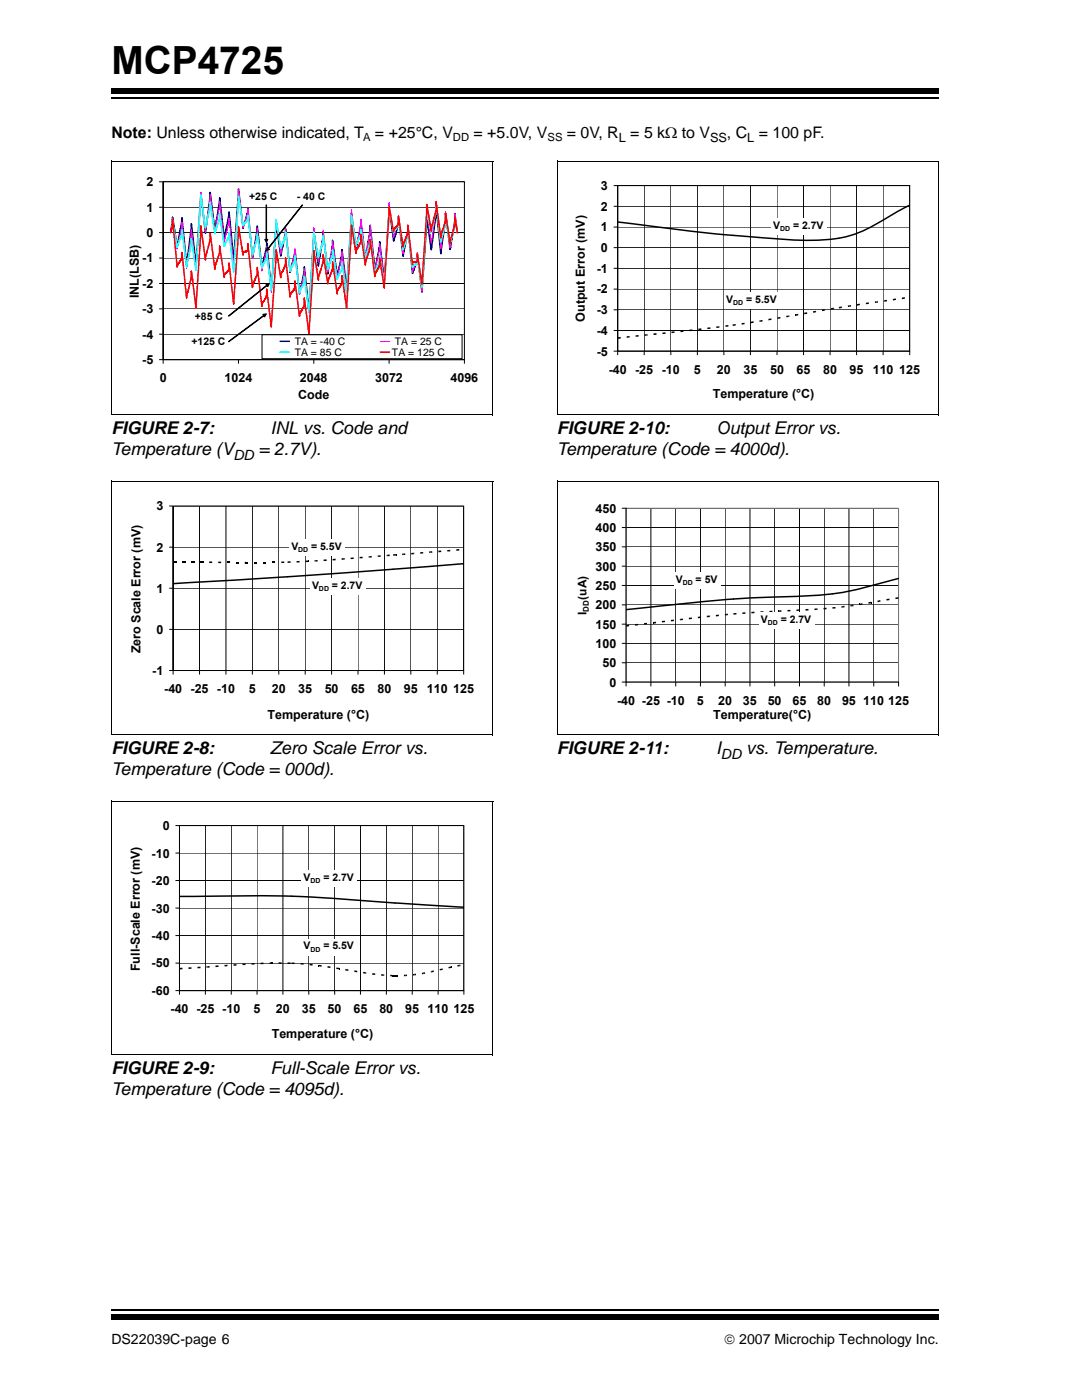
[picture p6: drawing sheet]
<svg xmlns="http://www.w3.org/2000/svg" width="216mm" height="279mm" viewBox="0 0 216 279" stroke-linecap="round" stroke-linejoin="round" font-family="sans-serif">
<path d="M22.2 19.6h165.1" fill="none" stroke="#000" stroke-width=".36"/>
<path d="M22.2 17.7h165.1v1h-165.1z" fill="#000"/>
<path d="M22.2 260.3h165.1v6h-165.1z" fill="#fff"/>
<path d="M22.2 261.4h165.1" fill="none" stroke="#000" stroke-width=".36"/>
<path d="M22.2 262.4h165.1v1h-165.1z" fill="#000"/>
<path d="M24.4 33.8h71.8v47.4h-71.8z" fill="#fff"/>
<path d="M31.7 36.3h61M32.6 36.3h60.1v35.5h-60.1v-35.5v36.3M31.7 56.6h61M31.7 51.5h61M31.7 46.4h61M31.7 41.4h61M31.7 66.7h61M31.7 61.6h61M31.7 71.8h61v.8M47.6 71.8v.8M62.6 71.8v.8M77.6 71.8v.8" fill="none" stroke="#000" stroke-width=".2"/>
<path d="M91.2 46.4l-.4-3.7-.1 1.5-.9 5.6-.9-7.2-.1 2.3-.9 5.7-.9-9.2v1.4l-.9 7-1-6.2-.9 14.7-.9-7.6-.1 1.1-.2 .8-.7 1.9-.9-9.5-.1 1.4-.9 4.7-.9-7.5-.1 1.5-.8 3-1-6.8-.9 14.5-.9-7.6-.2 1.7-.8 3.9-.9-8.8-.2 2-.8 4.5-.9-7.4v1.1l-.9 4.8-1-7.5-.9 14.9-1-7.5-.1 1.5-.8 3.7-.9-7.1v1l-1 5.6-.9-8.2-.1 1.2-.9 5.4-.9-6.8-.9 15.7-1-8.6v.9l-.9 4.5-.9-9-.1 .8-.9 3.9-.9-8.7v.7l-1 4.7-.9-6.7-1 13.3-.9-9.1-.9 4.9-1-8.4-.2 2.2-.7 4.2-.9-9.9-.1 .8-.9 3.1-.9-7.8-1 14-.9-9.4v.7l-1 4.5-.9-8-.9 6.4-.9-7.5-1 8.2-.9-8.1-1 14.2-.9-8-1 8.2-.9-9.4-1 5.6-.9-5.7-.4 3" fill="none" stroke="#000080" stroke-width=".3"/>
<path d="M47.6 37.9v-.2l-1 15.3-.9-9.4v.7l-1 4.2-.9-8.2v1.3l-.9 4.7-.9-7.5-1 7.5-.9-7.9-1 15.5-.9-8-.1 1.2-.9 6.4-.9-9.1v.7l-1 4.6-.9-6.2-.4 2.9M47.6 38l.9 7.4 .9-2.9 .1-.8 .9 9.9 .9-5.2 .1-.8 .9 8.5 .9-4v-.9l.9 9.1 1-14.5 .9 6.9 1-4.3v-.9l.9 8.8 .9-3.7v-.9l1 9.1 .9-4.1v-.9l1 8.6 .9-16.9 .9 6.8 1-5.3v-1l.9 8.3 1-5.2v-1l.9 7.3 .9-4v-1.1l1 7.7 .9-16.2 1 7.5 .9-4.4v-1.2l.9 7.5 .8-4.1 .2-2.1 .9 9 .9-4.3 .1-1.1 .9 7.6 .9-15.8 1 7 .9-3.3v-1.1l.9 7.6 .9-3.9 .1-1.8 .9 9.3 .9-2.6 .1-1.2 .9 7.7 .9-16 1 6.3 .9-6.5v-1.3l.9 9 1-5.9v-1.5l.9 7.2 .9-5 .1-1.7 .4 3.7" fill="none" stroke="#f0f" stroke-width=".2"/>
<path d="M47.6 37.9v.1" fill="none" stroke="#f0f" stroke-width=".3"/>
<path d="M91.2 46.4l-.4-2.7-.1 1.6-.9 3.4-.9-5.4v1.4l-1 3.6-.9-7.5v1.3l-.9 4.3-1-4.5-.9 15.4-.9-5.9-.1 1.2-.5 .4v-.1l-.2 .1-.2 .3-.9-7.5v1.3l-1 2.7-.9-5.9v1.1l-.8 1-.1 .5-1-5.2-.9 15.6-.9-5.8-.1 1.2v-.1l-.9 2.4-.9-7.1v1.1l-1 2.9-.9-5.7v1.1l-.8 1.6-.1 .6-1-6-.9 15.4-1-6v1.2l-.9 2.1-.9-5.9v1.1l-1 2.7-.9-6.6v1.1l-1 3.1-.9-5-.9 16-1-7.1v1.1l-.9 2.1-1-7.3v1l-.9 1.7v.3l-.9-7.7v.9l-.8 1.6-.2 .6-.9-5.7-1 14.1-.9-7.3v1l-.8 1.3-.1 .5-.9-6.7-.1 .9-.9 3.2-.9-7.7-.1 .8-.8 .7-.1 .4-.9-5.8-1 15.1-.9-7.9v.8l-1 1.9-.9-6.4v1.1l-.9 2.8-.9-6.2-.1 .9-.9 4.1-.9-6.5-1 15.1-.9-6.3-.1 1.4-.9 4.2-.9-7.4v.9l-1 2.6-.9-5v.8l-.4 1.2" fill="none" stroke="#0ff" stroke-width=".3"/>
<path d="M91.2 46.4l-.4-3.1-.1 1.8-.9 3v.5l-.9-6.1v1.7l-.9 2.7-.1 .5-.9-7.1v1.6l-.9 3.6v.6l-1-5.3v2.3l-.9 13.6-.9-6-.1 1.5-.3 .1v.1l-.6-.1v.4l-.9-7.7v1.6l-.8 1.8-.2 .9-.9-6.1v1.5l-.3 .6-.5 .3-.1 .7-1-5.1-.9 16.2-.9-5.9-.1 1.5-.9 1.6v.6l-.9-7.4v1.5l-.8 2.6-.2 1-.9-6v1.4l-.9 1.6v.6l-1-5.5-.9 16.4-1-6.4v1.4l-.3 .9-.6 .7v.6l-.9-6.3v1.4l-.9 2-.1 .9-.9-5.8v1.4l-1 3.1v.6l-.9-5.9-.9 16.7-1-7.2v1.4l-.4 1-.5 .7v.5l-1-7v1.4l-.2 .5-.1-.1-.4 .6h-.1l-.1 .7-.9-7.7v1.4l-1 1.9v.6l-.9-5.5-1 15.4-.9-7.5v1.3l-.9 1.5v.5l-.9-7.7-.1 1.3-.9 2.2v.5l-.9-8.7-.1 1.3-.1 .1-.1-.1v.2l-.1-.1v.1h-.3l-.1 .1v-.1l-.2 .1v.6l-.9-5.7-1 15.5-.9-8.2v1.3l-.2 .4-.7 .6-.1 .5-.9-6.2v1.3l-.8 2.3-.1 1-.9-7.1-.1 1.3-.9 3.4v.6l-.9-6.8-1 16.3-.9-7.3-.1 1.4-.7 2.8-.2 1.2-.9-9.1v1.1l-.8 1.2-.2 .6-.9-9.4v1.2l-.4 1.3" fill="none" stroke="#f00" stroke-width=".3"/>
<path d="M52.3 66.8h39.9v4.8h-39.9z" fill="#fff"/>
<path d="M52.3 66.8h39.9v4.8h-39.9z" fill="none" stroke="#000" stroke-width=".2"/>
<path d="M55.9 68.1h1.8" fill="none" stroke="#000080" stroke-width=".3"/>
<path d="M75.9 68.2h1.8" fill="none" stroke="#f0f" stroke-width=".2"/>
<path d="M55.9 70.3h1.8" fill="none" stroke="#0ff" stroke-width=".3"/>
<path d="M75.9 70.3h1.8" fill="none" stroke="#f00" stroke-width=".3"/>
<path d="M49.3 37.9h6.6v2.9h-6.6z" fill="#fff"/>
<g fill="#000" stroke="#000" stroke-width=".2">
<path d="M53.1 40.9h.1v7h-.1zM52.8 47.8h.6l-.3 .6z"/>
<path d="M60.3 40.9h.1l-6.9 8.8-.1-.1zM53.3 49.4l.5 .4-.7 .3z"/>
<path d="M45.6 68.1l7.1-5.2v.1l-7 5.2zM52.5 62.7l.6-.1-.3 .6z"/>
<path d="M45.6 63l7.7-6.1h.1l-7.7 6.2zM53.1 56.7l.6-.1-.3 .6z"/>
</g>
<path d="M22.3 32.2h76.1M22.3 32.1v50.7M98.3 32.2v50.7M22.2 82.8h76.1" fill="none" stroke="#000" stroke-width=".2"/>
<path d="M24.4 97.7h71.8v47.3h-71.8z" fill="#fff"/>
<g fill="none" stroke="#000" stroke-width=".2">
<path d="M33.8 117.4h58.7M33.8 109.2h58.7M33.8 101h58.7v33.6M34.5 101h58v32.8h-58v-32.8v33.6M39.8 101v33.6M45.1 101v33.6M50.4 101v33.6M55.6 101v33.6M60.9 101v33.6M66.2 101v33.6M71.4 101v33.6M76.7 101v33.6"/>
<path d="M82 101v33.6M87.2 101v33.6M33.8 125.6h58.7M33.8 133.8h58.7"/>
</g>
<path d="M92.5 112.5l-31 2.3-27 1.7" fill="none" stroke="#000" stroke-width=".3"/>
<g fill="#000">
<path d="M34.5 112h.7v.3h-.7zM36.3 112h.7v.3h-.7zM38.1 112h.7v.3h-.7zM39.9 112h.7v.3h-.7zM45.3 112.1h.6v.3h-.6zM47.1 112.1h.6v.3h-.6zM48.9 112.1v.3zM48.9 112.1h.6v.3h-.6zM50.7 112.1h.6v.3h-.6zM52.5 112.1h.6v.3h-.6zM54.3 112.1h.6v.3h-.6zM61.6 111.9v.3z"/>
<path d="M79 110.6l.1 .3z"/>
</g>
<g fill="#000">
<path d="M41.7 112.1h.6v.3h-.6zM43.5 112.1h.6v.3h-.6zM56.1 112.1h.6v.3h-.6zM57.4 112h.6v.3h-.6zM59.2 112h.6v.2l-.6 .1zM61 111.9h.5l.1 .3h-.6zM62.8 111.8h.1v.3h-.1zM62.9 111.8h.5v.3h-.5zM64.6 111.7l.6-.1v.4h-.6zM66.4 111.5h.6v.3h-.6zM68.2 111.4h.3v.3h-.3zM68.5 111.4h.3v.3h-.3z"/>
<path d="M70 111.3h.5l.1 .2-.6 .1zM71.8 111.1h.5l.1 .3h-.6zM73.6 111h.1v.3h-.1zM73.7 111h.4l.1 .3h-.5zM75.4 110.8h.2v.3h-.2zM75.6 110.8h.3l.1 .3h-.4zM77.2 110.7h.1v.3h-.1zM77.3 110.7h.4l.1 .3h-.5zM78.4 110.6h.6v.3h-.5zM80.2 110.5h.3l.1 .3h-.3zM80.5 110.5l.4-.1v.3l-.3 .1zM82 110.4l.5-.1v.3l-.4 .1z"/>
<path d="M82.5 110.3h.1l.1 .3h-.2zM83.8 110.2h.4l.1 .3h-.4zM84.2 110.2h.2l.1 .2-.3 .1zM85.6 110h.3v.3l-.2 .1zM85.9 110h.3l.1 .3h-.4zM87.4 109.9h.1l.1 .3zM87.5 109.9h.5l.1 .3h-.5zM89.2 109.8l.6-.1 .1 .3-.6 .1zM91 109.6h.6l.1 .3h-.6z"/>
</g>
<g fill="#fff">
<path d="M57.7 107.6h11.1v3.2h-11.1z"/>
<path d="M61.9 115.5h11v3.2h-11z"/>
</g>
<path d="M22.3 96h76.1M22.3 95.9v50.8M98.3 96v50.7M22.2 146.7h76.1" fill="none" stroke="#000" stroke-width=".2"/>
<path d="M24.4 161.5h71.8v47.4h-71.8z" fill="#fff"/>
<g fill="none" stroke="#000" stroke-width=".2">
<path d="M35 175.7h57.6M35 170.2h57.6M35 164.8h57.6v33.7M35.8 164.8h56.8v32.9h-56.8v-32.9v33.7M41 164.8v33.7M46.1 164.8v33.7M51.3 164.8v33.7M56.5 164.8v33.7M61.6 164.8v33.7M66.8 164.8v33.7M71.9 164.8v33.7M77.1 164.8v33.7"/>
<path d="M82.3 164.8v33.7M87.4 164.8v33.7M35 186.7h57.6M35 181.2h57.6M92.6 192.2h-57.6M92.6 197.7h-57.6"/>
</g>
<path d="M35.8 178.9h2.8a296 296 0 0 1 40.2 1.3l13.8 .9" fill="none" stroke="#000" stroke-width=".3"/>
<g fill="#000">
<path d="M35.8 193.2l.6-.1v.3l-.6 .1zM37.6 193.1l.6-.1v.3l-.6 .1zM39.4 193l.6-.1v.3l-.6 .1zM41.2 192.8h.2v.3h-.2zM41.4 192.8h.4v.3h-.3zM43 192.7h.6v.3h-.6zM44.8 192.6l.6-.1v.3l-.6 .1zM46.6 192.4h.5v.3h-.5zM47.1 192.4l.1 .3zM48.4 192.3h.1v.3zM48.5 192.3h.5v.3h-.5zM50.2 192.2h.6v.3h-.6z"/>
<path d="M52 192.1h.6v.3h-.6zM53.8 192.1h.3v.3h-.3zM55.6 192l.6 .1v.3l-.6-.1zM57.4 192.1h.6v.3h-.6zM58.2 192.1h.6v.3h-.6zM60 192.2h.2v.3h-.2zM60.2 192.2h.4v.3h-.4zM61.8 192.3l.5 .1-.1 .3-.4-.1zM62.3 192.4h.1v.3h-.2zM63.6 192.6h.6v.3l-.6-.1zM65.4 192.8l.6 .1-.1 .3-.6-.1zM67.1 193.1l.6 .1v.3l-.6-.1z"/>
<path d="M68.9 193.4h.2l-.1 .3h-.1zM69.1 193.4l.4 .1v.3l-.5-.1zM70.7 193.7l.6 .1v.3l-.6-.1zM72.5 194h.5l-.1 .3-.4-.1zM73 194h.1l-.1 .4-.1-.1zM74.3 194.2l.6 .1-.1 .3-.5-.1zM76.1 194.4l.5 .1v.3l-.5-.1zM76.6 194.5v.3zM77.9 194.5l.4 .1v.3l-.4-.1zM80.6 194.5h.3v.3h-.3zM80.9 194.5h.3v.3h-.3zM82.4 194.4h.3v.2l-.3 .1z"/>
<path d="M82.7 194.4l.3-.1v.3h-.3zM84.2 194.1h.3v.3h-.3zM84.4 194.1l.4-.1v.3l-.3 .1zM86 193.8h.1v.3h-.1zM86.1 193.8l.4-.1 .1 .3-.5 .1zM87.7 193.4l.6-.1 .1 .2-.6 .2zM89.5 193l.5-.2 .1 .3-.5 .2zM91.2 192.6l.5-.1v.3l-.4 .1zM91.7 192.5h.1l.1 .3h-.2z"/>
</g>
<path d="M54.1 192.1h.3v.3h-.3zM63.6 192.6v.2zM67.7 193.2v.3zM78.3 194.6h.2v.3h-.2zM78.8 194.6h.6v.3h-.6zM90.1 192.8v.4z" fill="#000"/>
<g fill="#fff">
<path d="M60.2 173.7h11v3.2h-11z"/>
<path d="M60.2 187.4h11v3.2h-11z"/>
</g>
<path d="M22.3 159.9h76.1M22.3 159.8v50.7M98.3 159.9v50.7M22.2 210.5h76.1" fill="none" stroke="#000" stroke-width=".2"/>
<path d="M113.3 33.8h71.8v47.4h-71.8z" fill="#fff"/>
<g fill="none" stroke="#000" stroke-width=".2">
<path d="M122.4 37h59.1v33.9M123.3 37h58.2v33.1h-58.2v-33.1v33.9M128.5 37v33.9M133.9 37v33.9M139.1 37v33.9M144.4 37v33.9M149.7 37v33.9M155 37v33.9M160.3 37v33.9M165.6 37v33.9M170.9 37v33.9M176.2 37v33.9"/>
<path d="M122.4 57.7h59.1M122.4 53.6h59.1M122.4 49.4h59.1M122.4 45.3h59.1M122.4 41.2h59.1M122.4 66h59.1M122.4 61.8h59.1M181.5 70.1h-59.1"/>
</g>
<path d="M181.5 41l-3 1.5a31.8 31.8 0 0 1-11.1 5 68.6 68.6 0 0 1-17.1-.2 413.2 413.2 0 0 1-27-3" fill="none" stroke="#000" stroke-width=".3"/>
<g fill="#000">
<path d="M176.4 59.9h.1l.1 .3h-.2zM176.5 59.9l.5-.1v.3l-.4 .1zM178.1 59.7l.7-.1v.3l-.6 .1zM179.9 59.4l.7-.1v.3l-.6 .1zM123.2 67.3l.6-.1 .1 .4h-.6zM125 67.1h.6v.3h-.5zM126.8 66.9h.6v.3h-.5zM128.6 66.7h.4v.3h-.4zM129 66.7h.2v.3h-.2zM130.4 66.5h.6v.3l-.6 .1zM132.2 66.4l.6-.1v.3l-.6 .1zM134 66.2l.6-.1v.3l-.6 .1z"/>
<path d="M135.8 66l.6-.1v.3l-.6 .1zM137.6 65.8h.1l.1 .3h-.2zM137.7 65.8l.4-.1 .1 .3-.4 .1zM139.3 65.6l.6-.1 .1 .3-.6 .1zM141.1 65.4l.6-.1 .1 .3-.6 .1zM142.9 65.2l.5-.1v.3l-.4 .1zM143.4 65.1h.1l.1 .3zM144.7 64.9l.1 .3zM144.8 64.9h.5l.1 .3h-.6zM146.2 64.7h.6v.3h-.6zM148 64.5l.5-.1 .1 .3-.6 .1zM149.7 64.2l.6-.1 .1 .3-.6 .1z"/>
<path d="M151.5 63.9h.3v.3h-.2zM151.8 63.9l.3-.1 .1 .4h-.4zM153.3 63.6l.6-.1v.3l-.5 .1zM155.1 63.4l.6-.2v.3l-.5 .1zM156.9 63h.4l.1 .3h-.5zM157.3 63l.2-.1v.3l-.1 .1zM158.7 62.7l.6-.1v.3l-.6 .1zM160.4 62.4l.6-.1 .1 .3-.6 .1zM162.2 62.1h.4l.1 .3h-.4zM162.6 62.1l.2-.1 .1 .3-.2 .1zM164 61.8l.5-.1v.3l-.5 .1zM164.5 61.7h.1l.1 .3h-.2z"/>
<path d="M165.8 61.5l.4-.1 .1 .3-.5 .1zM166.2 61.4h.2l.1 .3h-.2zM167.4 61.3l.5-.1 .1 .3-.6 .1zM167.9 61.2l.1 .2zM169.2 61l.3-.1v.3l-.3 .1zM169.5 60.9h.3v.3h-.3zM171 60.7l.4-.1v.3l-.4 .1zM171.4 60.6h.2v.3h-.1zM172.8 60.4h.4v.3h-.4zM173.2 60.4l.2-.1v.3l-.2 .1zM174.6 60.2l.3-.1v.3l-.3 .1zM174.9 60.1h.3v.3h-.3z"/>
</g>
<path d="M158.7 62.7v.3z" fill="#000"/>
<g fill="#fff">
<path d="M153.9 43.6h11v3.2h-11z"/>
<path d="M144.5 58.4h11.1v3.2h-11.1z"/>
</g>
<path d="M111.2 32.2h76.1M111.2 32.1v50.7M187.2 32.2v50.7M111.1 82.8h76.1" fill="none" stroke="#000" stroke-width=".2"/>
<path d="M113.3 97.7h71.8v47.3h-71.8z" fill="#fff"/>
<g fill="none" stroke="#000" stroke-width=".2">
<path d="M124.1 116.8h55.2M124.1 113h55.2M124.1 109.1h55.2M124.1 105.3h55.2M124.1 101.4h55.2v35.5M124.9 101.4v35.5M129.9 101.4v35.5M134.8 101.4v35.5M139.8 101.4v35.5M144.7 101.4v35.5M149.6 101.4v35.5M154.6 101.4v35.5"/>
<path d="M159.5 101.4v35.5M164.5 101.4v35.5M169.4 101.4v35.5M174.3 101.4v35.5M124.1 132.3h55.2M124.1 128.4h55.2M124.1 124.6h55.2M124.1 120.7h55.2M179.3 136.1h-55.2"/>
</g>
<path d="M124.9 101.4h54.4v34.7h-54.4z" fill="none" stroke="#808080" stroke-width=".2"/>
<g fill="#000">
<path d="M175.1 119.9l.5-.1 .1 .3-.6 .1zM176.8 119.6l.2 .2zM176.9 119.5h.6v.3h-.5zM178.6 119.3l.7-.1v.3l-.6 .1zM124.9 124.8l.6-.1v.3l-.6 .1zM126.7 124.6l.6-.1v.3l-.6 .1zM128.5 124.4l.6-.1v.3l-.6 .1zM130.3 124.1h.6v.3h-.6zM132.1 123.9h.6v.3h-.6zM133.9 123.7h.6v.3h-.6zM135.6 123.5l.2 .3zM135.7 123.5l.5-.1 .1 .3-.5 .1z"/>
<path d="M137.4 123.3l.6-.1 .1 .3-.6 .1zM139.2 123.1l.6-.1v.3l-.5 .1zM141 122.9l.1 .3zM141.1 122.9l.5-.1v.3l-.5 .1zM142.8 122.7h.6v.3h-.5zM144.6 122.5h.4l.1 .3h-.4zM145 122.5h.2v.3h-.1zM146.3 122.4l.6-.1 .1 .3-.6 .1zM148.1 122.2h.6v.3h-.6zM149.9 122.1h.3l.1 .3h-.4zM150.2 122.1h.3v.3h-.3zM151.7 122h.6v.3h-.6z"/>
<path d="M153.5 121.9h.6v.3h-.6zM155.4 121.8h.5v.3h-.4zM157.1 121.7h.6v.3h-.6zM158.9 121.6h.3l.1 .3h-.4zM159.2 121.6h.3v.3h-.2zM160.7 121.6l.6-.1v.3l-.6 .1zM162.5 121.5l.3-.1v.4h-.3zM162.8 121.4h.3v.3l-.2 .1zM164.3 121.3h.2v.3h-.2zM164.5 121.3h.4v.3h-.4zM166.1 121.2l.5-.1v.3l-.5 .1zM166.6 121.1l.1 .3h-.1z"/>
<path d="M167.9 121h.2v.3h-.2zM168 121l.5-.1v.3l-.4 .1zM169.7 120.8l.1-.1 .1 .3-.2 .1zM169.8 120.7h.5v.3h-.4zM171.5 120.5l.6-.1v.3l-.5 .1zM173.3 120.2l.5-.1 .1 .3-.6 .1z"/>
</g>
<path d="M130.3 124.1v.3zM155.3 121.8h.2v.3h-.2zM171.5 120.5v.3zM173.9 120.1v.3z" fill="#000"/>
<path d="M179.3 115.4l-1.9 .5a62.2 62.2 0 0 1-20.1 3.2 333.4 333.4 0 0 0-32.4 2.6" fill="none" stroke="#000" stroke-width=".3"/>
<g fill="#fff">
<path d="M151.4 122.2h11.1v3.3h-11.1z"/>
<path d="M134.5 114.3h9.3v3.2h-9.3z"/>
</g>
<path d="M111.2 96h76.1M111.2 95.9v50.8M187.2 96v50.7M111.1 146.7h76.1" fill="none" stroke="#000" stroke-width=".2"/>
<text font-size="7.7" x="22.2" y="14.7">MCP4725</text>
<g font-size="3.5">
<text x="22.2" y="86.7">FIGURE 2-7:</text>
<text x="54" y="86.7">INL vs. Code and</text>
<text x="111.1" y="86.7">FIGURE 2-10:</text>
<text x="142.9" y="86.7">Output Error vs.</text>
<text x="22.2" y="90.9">Temperature (V</text>
<text x="51.6" y="90.9">= 2.7V).</text>
<text x="111.1" y="90.9">Temperature (Code = 4000d).</text>
<text x="22.2" y="150.5">FIGURE 2-8:</text>
<text x="22.2" y="154.7">Temperature (Code = 000d).</text>
<text x="54" y="150.5">Zero Scale Error vs.</text>
<text x="111.1" y="150.5">FIGURE 2-11:</text>
<text x="142.9" y="150.5">I</text>
<text x="148.9" y="150.5">vs. Temperature.</text>
<text x="22.2" y="214.4">FIGURE 2-9:</text>
<text x="54" y="214.4">Full-Scale Error vs.</text>
<text x="22.2" y="218.6">Temperature (Code = 4095d).</text>
</g>
<g font-size="3.2">
<text x="22.2" y="27.5">Note: Unless otherwise indicated, T = +25°C, V</text>
<text x="94.5" y="27.5">= +5.0V, V</text>
<text x="113.1" y="27.5">= 0V, R</text>
<text x="125.8" y="27.5">= 5 kΩ to V</text>
<text x="145.1" y="27.5">, C</text>
<text x="151.4" y="27.5">= 100 pF.</text>
</g>
<g font-size="2.8">
<text x="46.6" y="91.8">DD</text>
<text x="143.8" y="151.4">DD</text>
<text x="22.2" y="268.1">DS22039C-page 6</text>
<text x="144.5" y="268.1">© 2007 Microchip Technology Inc.</text>
</g>
<g font-size="2.5">
<text x="123.5" y="28.3">L</text>
<text x="141.7" y="28.3">SS</text>
<text x="149.1" y="28.3">L</text>
<text x="29.2" y="37.2">2</text>
<text x="119.9" y="37.9">3</text>
<text x="29.2" y="47.3">0</text>
<text x="29.2" y="42.2">1</text>
<text x="119.9" y="46.2">1</text>
<text x="119.9" y="42.1">2</text>
<text x="28.4" y="52.4">-1</text>
<text x="119.9" y="50.3">0</text>
<text x="27.7" y="59.5" transform="rotate(-90 27.7 59.5)">INL(LSB)</text>
<text x="28.4" y="57.4">-2</text>
<text x="119.1" y="58.6">-2</text>
<text x="119.1" y="54.4">-1</text>
<text x="28.4" y="62.5">-3</text>
<text x="116.7" y="64.2" transform="rotate(-90 116.7 64.2)">Output Error (mV)</text>
<text x="119.1" y="62.7">-3</text>
<text x="28.4" y="67.6">-4</text>
<text x="119.1" y="71">-5</text>
<text x="119.1" y="66.8">-4</text>
<text x="28.4" y="72.7">-5</text>
<text x="31.9" y="76.3">0</text>
<text x="44.8" y="76.3">1024</text>
<text x="59.8" y="76.3">2048</text>
<text x="74.9" y="76.3">3072</text>
<text x="89.9" y="76.3">4096</text>
<text x="121.5" y="74.6">-40 -25 -10</text>
<text x="138.4" y="74.6">5</text>
<text x="143" y="74.6">20</text>
<text x="148.3" y="74.6">35</text>
<text x="153.6" y="74.6">50</text>
<text x="158.9" y="74.6">65</text>
<text x="164.2" y="74.6">80</text>
<text x="169.5" y="74.6">95</text>
<text x="174.2" y="74.6">110 125</text>
<text x="59.5" y="79.6">Code</text>
<text x="142.2" y="79.5">Temperature (°C)</text>
<text x="31.2" y="101.9">3</text>
<text x="118.8" y="106.2">400</text>
<text x="118.8" y="102.3">450</text>
<text x="31.2" y="110.1">2</text>
<text x="118.8" y="113.9">300</text>
<text x="118.8" y="110">350</text>
<text x="31.2" y="118.3">1</text>
<text x="118.8" y="117.7">250</text>
<text x="118.8" y="125.5">150</text>
<text x="118.8" y="121.6">200</text>
<text x="28" y="130.4" transform="rotate(-90 28 130.4)">Zero Scale Error (mV)</text>
<text x="31.2" y="126.5">0</text>
<text x="118.8" y="129.3">100</text>
<text x="30.4" y="134.7">-1</text>
<text x="120.2" y="133.1">50</text>
<text x="121.6" y="137">0</text>
<text x="32.7" y="138.3">-40 -25 -10</text>
<text x="49.7" y="138.3">5</text>
<text x="53.4" y="143.4">Temperature (°C)</text>
<text x="54.2" y="138.3">20</text>
<text x="59.5" y="138.3">35</text>
<text x="64.8" y="138.3">50</text>
<text x="70.1" y="138.3">65</text>
<text x="75.3" y="138.3">80</text>
<text x="80.6" y="138.3">95</text>
<text x="85.2" y="138.3">110 125</text>
<text x="123.1" y="140.7">-40 -25 -10</text>
<text x="139.1" y="140.7">5</text>
<text x="142.3" y="143.4">Temperature(°C)</text>
<text x="143.3" y="140.7">20</text>
<text x="148.2" y="140.7">35</text>
<text x="153.2" y="140.7">50</text>
<text x="158.1" y="140.7">65</text>
<text x="163.1" y="140.7">80</text>
<text x="168" y="140.7">95 110 125</text>
<text x="32.5" y="165.7">0</text>
<text x="30.2" y="171.1">-10</text>
<text x="30.2" y="176.6">-20</text>
<text x="30.2" y="182.1">-30</text>
<text x="30.2" y="187.6">-40</text>
<text x="27.9" y="193.8" transform="rotate(-90 27.9 193.8)">Full-Scale Error (mV)</text>
<text x="30.2" y="193.1">-50</text>
<text x="30.2" y="198.6">-60</text>
<text x="34" y="202.2">-40 -25 -10</text>
<text x="50.6" y="202.2">5</text>
<text x="55.1" y="202.2">20</text>
<text x="60.2" y="202.2">35</text>
<text x="65.4" y="202.2">50</text>
<text x="70.5" y="202.2">65</text>
<text x="75.7" y="202.2">80</text>
<text x="80.8" y="202.2">95 110 125</text>
<text x="54.2" y="207.2">Temperature (°C)</text>
</g>
<g font-size="2.4">
<text x="117.1" y="119.7" transform="rotate(-90 117.1 119.7)">(uA)</text>
<text x="117.1" y="122.7" transform="rotate(-90 117.1 122.7)">I</text>
</g>
<g font-size="2.2">
<text x="72.5" y="28.2">A</text>
<text x="90.4" y="28.2">DD</text>
<text x="109.2" y="28.2">SS</text>
</g>
<g font-size="2.1">
<text x="49.7" y="40">+25 C</text>
<text x="59.2" y="40">- 40 C</text>
<text x="154.3" y="45.7">V</text>
<text x="158.3" y="45.7">= 2.7V</text>
<text x="38.9" y="63.8">+85 C</text>
<text x="144.9" y="60.5">V</text>
<text x="148.9" y="60.5">= 5.5V</text>
<text x="38.2" y="68.9">+125 C</text>
<text x="58.8" y="68.9">TA = -40 C</text>
<text x="58.8" y="71.1">TA = 85 C</text>
<text x="78.2" y="71.1">TA = 125 C</text>
<text x="78.8" y="68.9">TA = 25 C</text>
<text x="58.1" y="109.7">V</text>
<text x="62.1" y="109.7">= 5.5V</text>
<text x="62.3" y="117.6">V</text>
<text x="66.2" y="117.6">= 2.7V</text>
<text x="134.9" y="116.4">V</text>
<text x="138.8" y="116.4">= 5V</text>
<text x="151.8" y="124.3">V</text>
<text x="155.8" y="124.3">= 2.7V</text>
<text x="60.6" y="175.7">V</text>
<text x="64.5" y="175.7">= 2.7V</text>
<text x="60.6" y="189.5">V</text>
<text x="64.5" y="189.5">= 5.5V</text>
</g>
<text font-size="1.6" x="117.5" y="122" transform="rotate(-90 117.5 122)">DD</text>
<g font-size="1.4">
<text x="155.7" y="46.1">DD</text>
<text x="146.3" y="60.9">DD</text>
<text x="59.5" y="110.1">DD</text>
<text x="63.6" y="118">DD</text>
<text x="136.2" y="116.8">DD</text>
<text x="153.2" y="124.7">DD</text>
<text x="62" y="176.2">DD</text>
<text x="62" y="189.9">DD</text>
</g>
</svg>
